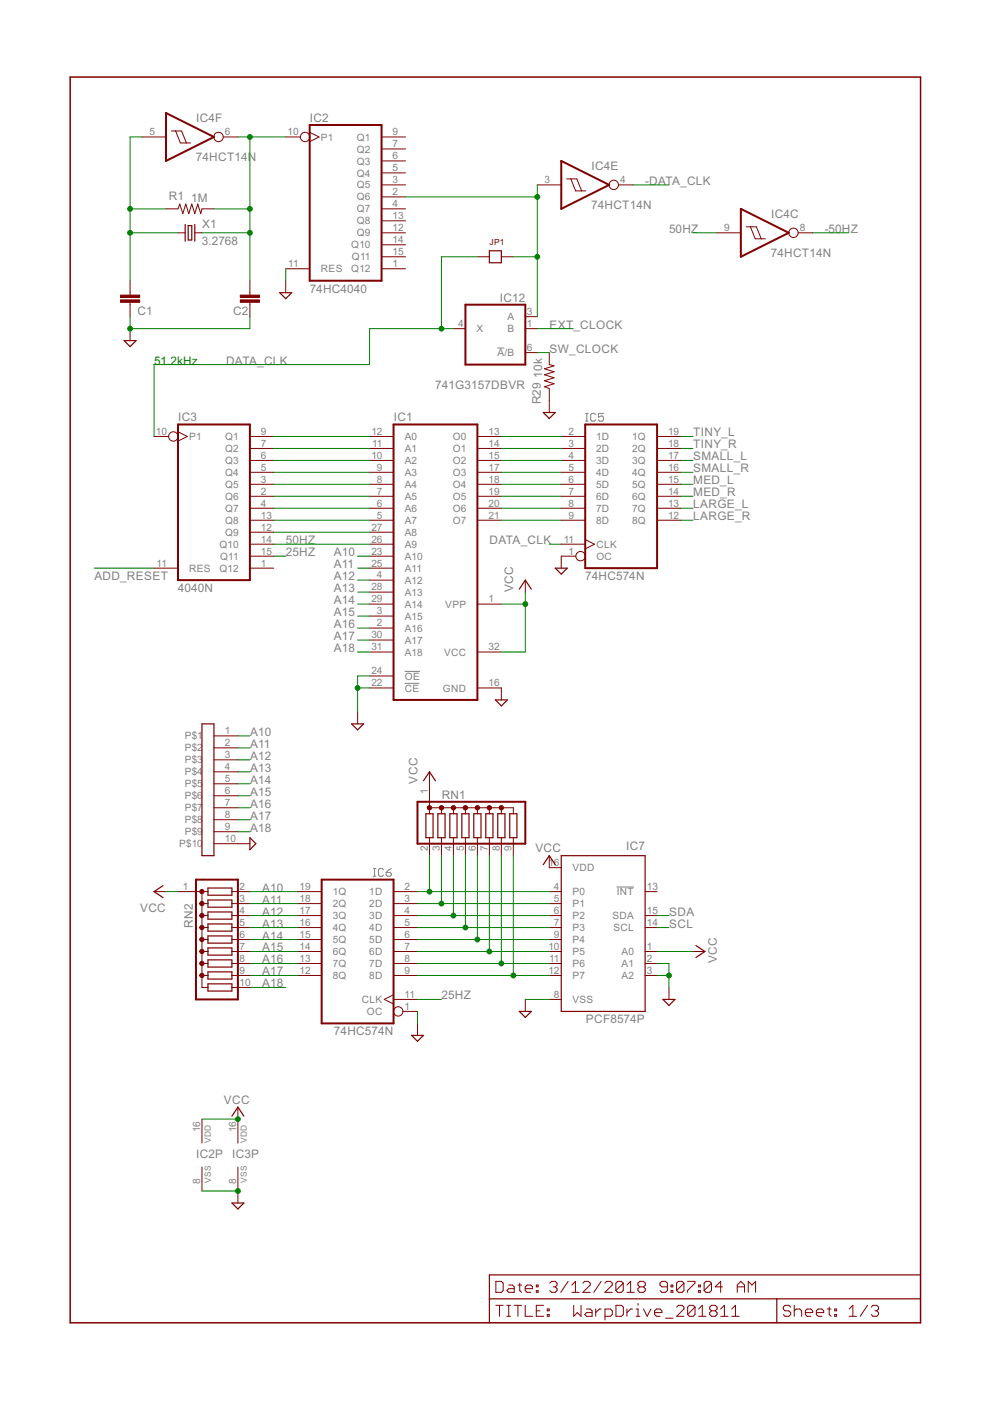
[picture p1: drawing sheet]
<svg xmlns="http://www.w3.org/2000/svg" width="210mm" height="297mm" viewBox="0 0 210 297" stroke-linecap="round" stroke-linejoin="round" font-family="sans-serif">
<g fill="none" stroke="#808080" stroke-width=".21">
<path d="M105.4 73.8h1.5M124.1 89.3h.6M124.1 87.7h.6M124.4 87.7v1.6M126.3 87.9l-.3-.2h-.5l-.3 .2v1.1l.3 .3h.5l.3-.3M128 87.7h-1.1v.8l.5-.3h.3l.3 .3v.5l-.3 .3h-.6l-.2-.3M85.8 142.3h3.2M85.8 144.9h3.1M79.2 185.8h.5M79.2 184.1h.5M79.4 184.1v1.7M81.3 184.4l-.2-.3h-.6l-.3 .3v1.1l.3 .3h.6l.2-.3"/>
<path d="M81.9 185h.8l.3 .3v.2l-.3 .3h-.6l-.2-.3zM83 184.1l-.6 .3-.5 .6M130.7 188.1h3.7"/>
</g>
<path d="M35.2 24l10.2 5-10.2 5.1zM65.7 26.5h15.2v33h-15.2zM119 34.1l10.2 5.1-10.2 5.1zM157.1 44.3l10.1 5.1-10.1 5zM98.7 64.6h12.7v12.7h-12.7zM37.7 90h15.3v33h-15.3zM83.4 90h17.8v58.4h-17.8zM124.1 90h15.2v30.5h-15.2zM88.5 170h22.9v8.9h-22.9zM41.6 186.5h8.8v25.4h-8.8zM68.2 186.5h15.2v30.5h-15.2z" fill="none" stroke="#800000" stroke-width=".42"/>
<g fill="none" stroke="#800000" stroke-width=".21">
<path d="M30.1 29h5.1M36.3 27.8h2.2l1 2.5M37.2 27.8l1 2.5h2.2M47.3 29h3.1M60.6 29h3.1M65.7 28l1.9 1-1.9 1M80.9 39.2h5.1M80.9 36.7h5.1M80.9 34.1h5.1M80.9 31.6h5.1M80.9 29h5.1M113.9 39.2h5.1"/>
<path d="M120.1 37.9h2.2l1 2.6M121 37.9l1 2.6h2.2M131.1 39.2h3.1M27.6 59.5v3.1M35.2 44.3h2.5l.4-1 .7 2 .6-2 .6 2 .7-2 .6 2 .6-2 .7 2 .2-1h2.6M37.7 49.4h1.6M41.3 49.4h1.5M53 59.5v3.1M60.6 57h5.1M60.6 59.5v2.6M80.9 57h5.1M80.9 41.7h5.1"/>
<path d="M80.9 44.3h5.1M80.9 49.4h5.1M80.9 46.8h5.1M80.9 51.9h5.1M80.9 54.4h5.1M101.2 54.4h2.6M106.3 54.4h2.5M152 49.4h5.1M158.2 48.1h2.2l1 2.5M159.1 48.1l1 2.5h2.2M169.2 49.4h3.1M27.6 64.1v3"/>
<path d="M27.6 69.7v2.5M53 64.1v3M96.1 69.7h2.6M111.4 74.8h2.5M111.4 67.1h2.5M111.4 69.7h2.5M116.5 74.8v2.5l1 .3-2.1 .6 2.1 .6-2.1 .7 2.1 .6-2.1 .6 2.1 .7-2.1 .6 1.1 .4v5.1M32.7 92.5h3.1M37.7 91.5l2 1-2 1M53 97.6h5M53 95.1h5M53 92.5h5"/>
<path d="M78.4 97.6h5M78.4 95.1h5M78.4 92.5h5M101.2 97.6h5.1M101.2 95.1h5.1M101.2 92.5h5.1M119 97.6h5.1M119 95.1h5.1M119 92.5h5.1M139.3 97.6h5.1M139.3 95.1h5.1M139.3 92.5h5.1"/>
<path d="M53 105.2h5M53 102.7h5M53 107.8h5M53 100.1h5M53 112.8h5M53 110.3h5M53 115.4h5M53 117.9h5M78.4 105.2h5M78.4 102.7h5M78.4 107.8h5M78.4 100.1h5"/>
<path d="M78.4 112.8h5M78.4 110.3h5M78.4 115.4h5M78.4 117.9h5M101.2 105.2h5.1M101.2 102.7h5.1M101.2 107.8h5.1M101.2 100.1h5.1M101.2 110.3h5.1M119 105.2h5.1M119 102.7h5.1M119 107.8h5.1"/>
<path d="M119 100.1h5.1M119 110.3h5.1M119 115.4h5.1M122.1 117.9h-3.1v2.6M124.1 114.4l1.9 1-1.9 1M139.3 105.2h5.1M139.3 102.7h5.1M139.3 107.8h5.1M139.3 100.1h5.1M139.3 110.3h5.1M32.7 120.5h5M53 120.5h5"/>
<path d="M78.4 120.5h5M78.4 123h5M78.4 125.5h5M78.4 128.1h5M78.4 130.6h5M78.4 133.2h5M78.4 135.7h5M78.4 138.2h5M101.2 128.1h5.1M101.2 138.2h5.1M111.4 123v2.5M45.4 156h5"/>
<path d="M45.4 158.6h5M75.8 150.9v2.6M78.4 143.3h5M78.4 145.9h5M101.2 145.9h5.1v2.5M45.4 171.3h5M45.4 161.1h5M45.4 163.6h5M45.4 166.2h5M45.4 168.7h5M45.4 173.8h5M45.4 176.3h5"/>
<path d="M45.4 178.9h7.6M91.1 163.6v8.9M91.1 177.6v3.8M91.1 171.3h17.7v1.2M93.6 171.3v1.2M93.6 177.6v3.8M96.1 171.3v1.2M96.1 177.6v3.8M98.7 171.3v1.2M98.7 177.6v3.8M101.2 171.3v1.2M101.2 177.6v3.8"/>
<path d="M103.8 171.3v1.2M103.8 177.6v3.8M106.3 171.3v1.2M106.3 177.6v3.8M108.8 177.6v3.8M32.7 189h2.5M37.7 189h6.4M42.8 191.6h1.3M42.8 194.1h1.3M42.8 196.7h1.3M42.8 199.2h1.3M42.8 189v20.4h1.3"/>
<path d="M49.2 189h3.8M49.2 191.6h3.8M49.2 194.1h3.8M49.2 196.7h3.8M49.2 199.2h3.8M63.1 189h5.1M63.1 191.6h5.1M63.1 194.1h5.1M63.1 196.7h5.1M63.1 199.2h5.1M83.4 189h5.1M83.4 191.6h5.1"/>
<path d="M83.4 194.1h5.1M83.4 196.7h5.1M83.4 199.2h5.1M116.5 181.4v2.6h2.5M116.5 189h2.5M116.5 191.6h2.5M116.5 194.1h2.5M116.5 196.7h2.5M116.5 199.2h2.5M136.8 189h2.5M136.8 194.1h2.5M136.8 196.7h2.5"/>
<path d="M42.8 201.7h1.3M42.8 204.3h1.3M42.8 206.8h1.3M49.2 201.7h3.8M49.2 204.3h3.8M49.2 206.8h3.8M49.2 209.4h3.8M63.1 201.7h5.1M63.1 204.3h5.1M63.1 206.8h5.1M83.4 201.7h5.1M83.4 204.3h5.1"/>
<path d="M83.4 206.8h5.1M83.4 210.9l-1.9 1 1.9 1M83.4 211.9h5.1M85.4 214.4h3.1M88.5 217v2.5M111.4 211.9v2.5M116.5 201.7h2.5M116.5 204.3h2.5M116.5 206.8h2.5M116.5 211.9h2.5M136.8 201.7h2.5M136.8 204.3h2.5"/>
<path d="M136.8 206.8h2.5M141.8 209.4v2.5M146.9 201.7h2.6M42.8 237.3v5.1M50.4 234.7v7.7M42.8 247.4v5.1M50.4 247.4v7.7M105.1 271.7h1.2l.4 .4v1.5l-.4 .4h-1.2zM105.1 276.8h1.6M105.9 276.8v2.3M107.5 276.8h.7M107.5 279.1h.7"/>
<path d="M107.9 272.5h.7l.4 .3v1.2h-1.1l-.4-.4 .4-.4h1.1M107.9 276.8v2.3M109 276.8h1.6M109.8 272.5h.8M109.8 276.8v2.3M110.2 272.1v1.5l.4 .4M111.4 273.2h1.5v-.4l-.4-.3h-.7l-.4 .3v.8l.4 .4h.7M111.4 276.8v2.3h1.5M113.7 273.6h.4v.4h-.4zM113.7 272.5h.4v.3h-.4zM113.7 277.9h.8M115.3 276.8h-1.6v2.3h1.6"/>
<path d="M116 277.5h.4v.4h-.4zM116 278.7h.4v.4h-.4zM116.6 272.1l.3-.4h.8l.4 .4v.4l-.4 .3M117.3 272.8h.4M117.7 272.8l.4 .4v.4l-.4 .4h-.8l-.3-.4M120.5 271.7l-1.6 2.3M121.2 274h1.6M121.2 272.5l.8-.8v2.3M121.6 276.8v2.3l.8-.8 .8 .8v-2.3M123.6 272.1l.4-.4h.7l.4 .4v.4l-1.5 1.5h1.5M124.4 277.5h.7l.4 .4v1.2h-1.1l-.4-.4 .4-.4h1.1M126.3 277.5v1.6"/>
<path d="M127.5 271.7l-1.6 2.3M127.5 277.5h-.4l-.8 .8M128.2 272.1l.4-.4h.8l.4 .4v.4l-1.6 1.5h1.6M128.3 279.1h1.1l.4-.4v-.8l-.4-.4h-1.1v2.4M130.6 276.8h1.2l.4 .3v1.6l-.4 .4h-1.2zM132.1 272.1v1.5l-.3 .4h-.8l-.4-.4M132.1 272.1l-.3-.4h-.8l-.4 .4v1.5M132.1 272.1l-1.5 1.5M132.9 274h1.6M132.9 272.5l.8-.8v2.3M132.9 277.5v1.6M134.1 277.5h-.4l-.8 .8"/>
<path d="M134.9 277.5h.4v1.6M134.9 279.1h.8M135.3 276.4v.4M135.7 272.8l-.4 .4v.4l.4 .4h.7l.4-.4v-.4l-.4-.4M135.7 272.8l-.4-.3v-.4l.4-.4h.7l.4 .4v.4l-.4 .3M135.7 272.8h.7M136.4 277.5l.8 1.6 .8-1.6M138.8 278.3h1.5v-.4l-.3-.4h-.8l-.4 .4v.8l.4 .4h.8M141.1 279.5h1.6M141.5 272.8h-1.2l-.4-.3v-.4l.4-.4h.8l.4 .4v1.5l-.4 .4h-.8l-.4-.4M142.3 273.6h.4v.4h-.4zM142.3 272.5h.4v.3h-.4z"/>
<path d="M143.5 277.1l.3-.3h.8l.4 .3v.4l-1.5 1.6h1.5M145 272.1v1.5l-.4 .4h-.8l-.4-.4M145 272.1l-.4-.4h-.8l-.4 .4v1.5M145 272.1l-1.6 1.5M145.8 271.7h1.5v.4l-1.5 1.5v.4M147.4 277.1v1.6l-.4 .4h-.8l-.4-.4M147.4 277.1l-.4-.3h-.8l-.4 .3v1.6M147.4 277.1l-1.6 1.6M148.1 273.6h.4v.4h-.4zM148.1 272.5h.4v.3h-.4zM148.1 279.1h1.6M148.1 277.5l.8-.7v2.3"/>
<path d="M150.9 272.1v1.5l-.4 .4h-.8l-.4-.4M150.9 272.1l-.4-.4h-.8l-.4 .4v1.5M150.9 272.1l-1.6 1.5M150.9 277.9l-.4-.4v-.4l.4-.3h.7l.4 .3v.4l-.4 .4M150.9 277.9h.7M150.9 277.9l-.4 .4v.4l.4 .4h.7l.4-.4v-.4l-.4-.4M152.8 279.1h1.6M152.8 277.5l.8-.7v2.3M153.2 272.8h-1.6l1.2-1.1v2.3M155.2 279.1h1.5M155.2 277.5l.7-.7v2.3M156.3 272.8h1.6"/>
<path d="M156.3 274v-1.5l.8-.8 .8 .8v1.5M158.6 274v-2.3l.8 .8 .8-.8v2.3M167.6 277.1l-.4-.3h-.7l-.4 .3v.4l.4 .4h.7l.4 .4v.4l-.4 .4h-.7l-.4-.4M168.4 276.8v2.3M168.4 277.9l.4-.4h.8l.4 .4v1.2M170.8 278.3h1.5v-.4l-.4-.4h-.8l-.3 .4v.8l.3 .4h.8M173.1 278.3h1.5v-.4l-.3-.4h-.8l-.4 .4v.8l.4 .4h.8M175.4 277.5h.8M175.8 277.1v1.6l.4 .4M177 277.5h.4v.4h-.4zM177 278.7h.4v.4h-.4zM180 279.1h1.6"/>
<path d="M180 277.5l.8-.7v2.3M183.9 276.8l-1.5 2.3M184.7 277.1l.4-.3h.8l.4 .3v.4l-.4 .4M185.5 277.9h.4M185.9 277.9l.4 .4v.4l-.4 .4h-.8l-.4-.4"/>
<circle cx="46.3" cy="29" r=".99"/>
<circle cx="64.7" cy="29" r=".99"/>
<circle cx="130.1" cy="39.2" r=".99"/>
<circle cx="168.2" cy="49.4" r=".99"/>
<circle cx="36.7" cy="92.5" r=".99"/>
<circle cx="123.1" cy="117.9" r=".99"/>
<circle cx="84.4" cy="214.4" r=".99"/>
</g>
<g fill="#800000" stroke="#800000" stroke-width=".21">
<path d="M25.5 63.6h4.1v.5h-4.1z"/>
<path d="M25.5 62.6h4.1v.5h-4.1z"/>
<path d="M50.9 63.6h4.1v.5h-4.1z"/>
<path d="M50.9 62.6h4.1v.5h-4.1z"/>
</g>
<g fill="none" stroke="#800000" stroke-width=".25">
<path d="M39.3 47.6v3.5M39.9 47.8h.8v3.1h-.8zM41.3 47.6v3.5M103.8 53.2h2.5v2.5h-2.5zM26.3 72.2h2.6l-1.3 1.3zM59.3 62.1h2.5l-1.2 1.2zM115.2 87.5h2.5l-1.2 1.2zM110.1 124.9l1.3-1.9 1.2 1.9M117.7 120.5h2.6l-1.3 1.2zM42.8 153.5h2.6v27.9h-2.6zM74.5 153.5h2.6l-1.3 1.2zM105 148.4h2.6l-1.3 1.3z"/>
<path d="M53 177.6l1.3 1.3-1.3 1.2zM89.8 165.5l1.3-1.9 1.2 1.9M90.3 172.5h1.5v5.1h-1.5zM92.8 172.5h1.6v5.1h-1.6zM95.4 172.5h1.5v5.1h-1.5zM97.9 172.5h1.5v5.1h-1.5zM100.5 172.5h1.5v5.1h-1.5zM103 172.5h1.5v5.1h-1.5zM105.5 172.5h1.6v5.1h-1.6zM108.1 172.5h1.5v5.1h-1.5zM34.6 187.8l-1.9 1.2 1.9 1.3M44.1 188.3h5.1v1.5h-5.1z"/>
<path d="M44.1 190.8h5.1v1.5h-5.1zM44.1 193.4h5.1v1.5h-5.1zM44.1 195.9h5.1v1.5h-5.1zM44.1 198.4h5.1v1.6h-5.1zM115.2 183.3l1.3-1.9 1.2 1.9M119 181.4h17.8v33h-17.8zM44.1 201h5.1v1.5h-5.1zM44.1 203.5h5.1v1.5h-5.1zM44.1 206.1h5.1v1.5h-5.1zM44.1 208.6h5.1v1.5h-5.1zM87.2 219.5h2.6l-1.3 1.3zM110.1 214.4h2.5l-1.2 1.3z"/>
<path d="M140.6 211.9h2.5l-1.3 1.3zM147.6 200.5l1.9 1.2-1.9 1.3M49.2 236.6l1.2-1.9 1.3 1.9M49.2 255.1h2.5l-1.3 1.2zM103.8 275.4h91.4M164.7 275.4v5.1M195.2 270.3h-91.4v10.2"/>
</g>
<path d="M14.9 16.3h180.3v264.2h-180.3z" fill="none" stroke="#800000" stroke-width=".32"/>
<g fill="#800000" stroke="#800000" stroke-width=".21">
<path d="M105.9 171a.46 .46 0 0 1 .7 0 .46 .46 0 0 1-.2 .7 .46 .46 0 0 1-.6-.4h.5h-.5z" fill-rule="evenodd"/>
<path d="M103.4 171a.47 .47 0 0 1 .7 0 .47 .47 0 0 1-.2 .7 .47 .47 0 0 1-.6-.4h.5h-.5z" fill-rule="evenodd"/>
<path d="M100.8 171a.47 .47 0 0 1 .8 0 .47 .47 0 0 1-.2 .7 .47 .47 0 0 1-.6-.4h.5h-.5z" fill-rule="evenodd"/>
<path d="M98.3 171a.47 .47 0 0 1 .7 0 .47 .47 0 0 1-.2 .7 .47 .47 0 0 1-.6-.4h.5h-.5z" fill-rule="evenodd"/>
<path d="M95.7 171a.47 .47 0 0 1 .8 0 .47 .47 0 0 1-.2 .7 .47 .47 0 0 1-.6-.4h.5h-.5z" fill-rule="evenodd"/>
<path d="M93.2 171a.47 .47 0 0 1 .8 0 .47 .47 0 0 1-.2 .7 .47 .47 0 0 1-.7-.4h.5h-.5z" fill-rule="evenodd"/>
<path d="M90.7 171a.47 .47 0 0 1 .7 0 .47 .47 0 0 1-.2 .7 .47 .47 0 0 1-.6-.4h.5h-.5z" fill-rule="evenodd"/>
<path d="M42.4 206.6a.46 .46 0 0 1 .8-.1 .46 .46 0 0 1-.2 .7 .46 .46 0 0 1-.6-.4h.5h-.5z" fill-rule="evenodd"/>
<path d="M42.4 204a.46 .46 0 0 1 .8 0 .46 .46 0 0 1-.2 .7 .46 .46 0 0 1-.6-.4h.5h-.5z" fill-rule="evenodd"/>
<path d="M42.4 201.5a.46 .46 0 0 1 .8-.1 .46 .46 0 0 1-.2 .8 .46 .46 0 0 1-.6-.5l.5 .1-.5-.1z" fill-rule="evenodd"/>
<path d="M42.4 199a.46 .46 0 0 1 .8-.1 .46 .46 0 0 1-.2 .7 .46 .46 0 0 1-.6-.4h.5h-.5z" fill-rule="evenodd"/>
<path d="M42.4 196.4a.46 .46 0 0 1 .8 0 .46 .46 0 0 1-.2 .7 .46 .46 0 0 1-.6-.4h.5h-.5z" fill-rule="evenodd"/>
<path d="M42.4 193.9a.46 .46 0 0 1 .8-.1 .46 .46 0 0 1-.2 .7 .46 .46 0 0 1-.6-.4h.5h-.5z" fill-rule="evenodd"/>
<path d="M42.4 191.3a.46 .46 0 0 1 .8 0 .46 .46 0 0 1-.2 .7 .46 .46 0 0 1-.6-.4h.5h-.5z" fill-rule="evenodd"/>
<path d="M42.4 188.8a.46 .46 0 0 1 .8-.1 .46 .46 0 0 1-.2 .8 .46 .46 0 0 1-.6-.5l.5 .1-.5-.1z" fill-rule="evenodd"/>
</g>
<g fill="none" stroke="#008000" stroke-width=".21">
<path d="M30.1 29h-2.5v30.5M50.4 29h10.2M53 29v30.5M113.9 39.2v27.9M134.2 39.2h7.6M27.6 44.3h7.6M27.6 49.4h10.1M42.8 49.4h10.2M45.4 44.3h7.6M60.6 57v2.5M86 41.7h27.9M101.2 54.4h-7.6v15.3"/>
<path d="M108.8 54.4h5.1M146.9 49.4h5.1M172.3 49.4h7.6M27.6 67.1v2.6h25.4v-2.6M96.1 69.7h-17.7v7.6h-45.7v15.2M113.9 69.7h7.6M113.9 74.8h2.6M58 92.5h20.4M58 95.1h20.4M58 97.6h20.4M106.3 92.5h12.7M106.3 95.1h12.7"/>
<path d="M106.3 97.6h12.7M144.4 92.5h2.5M144.4 95.1h2.5M144.4 97.6h2.5M58 115.4h20.4M58 117.9h2.6M58 100.1h20.4M58 102.7h20.4M58 105.2h20.4M58 107.8h20.4M58 110.3h20.4M58 112.8h20.4"/>
<path d="M75.8 117.9h2.6M106.3 100.1h12.7M106.3 102.7h12.7M106.3 105.2h12.7M106.3 107.8h12.7M106.3 110.3h12.7M116.5 115.4h2.5M144.4 100.1h2.5M144.4 102.7h2.5M144.4 105.2h2.5M144.4 107.8h2.5M144.4 110.3h2.5"/>
<path d="M20 120.5h12.7M75.8 120.5h2.6M75.8 138.2h2.6M75.8 128.1h2.6M75.8 123h2.6M75.8 125.5h2.6M75.8 130.6h2.6M75.8 133.2h2.6M75.8 135.7h2.6M106.3 128.1h5.1M111.4 125.5v12.7h-5.1M50.4 156h2.6"/>
<path d="M50.4 158.6h2.6M75.8 145.9h2.6M78.4 143.3h-2.6v7.6M50.4 161.1h2.6M50.4 163.6h2.6M50.4 166.2h2.6M50.4 168.7h2.6M50.4 171.3h2.6M50.4 173.8h2.6M50.4 176.3h2.6M35.2 189h2.5M53 189h10.1"/>
<path d="M53 191.6h10.1M53 194.1h10.1M53 196.7h10.1M53 199.2h10.1M88.5 189h28M88.5 191.6h28M88.5 194.1h28M88.5 196.7h28M88.5 199.2h28M91.1 181.4v7.6M93.6 181.4v10.2M96.1 181.4v12.7"/>
<path d="M98.7 181.4v15.3M101.2 181.4v17.8M103.8 181.4v20.3M106.3 181.4v22.9M108.8 181.4v25.4M139.3 194.1h2.5M139.3 196.7h2.5M53 206.8h10.1M53 204.3h10.1M53 201.7h10.1M53 209.4h7.6M88.5 214.4v2.6"/>
<path d="M88.5 211.9h5.1M88.5 206.8h28M88.5 204.3h28M88.5 201.7h28M111.4 211.9h5.1M139.3 206.8h2.5M139.3 204.3h2.5v5.1M139.3 201.7h7.6M42.8 237.3h7.6M42.8 252.5h7.6"/>
</g>
<g fill="#008000" stroke="#008000" stroke-width=".21">
<circle cx="27.6" cy="44.3" r=".51"/>
<circle cx="27.6" cy="49.4" r=".51"/>
<circle cx="53" cy="29" r=".51"/>
<circle cx="53" cy="44.3" r=".51"/>
<circle cx="53" cy="49.4" r=".51"/>
<circle cx="27.6" cy="69.7" r=".51"/>
<circle cx="75.8" cy="145.9" r=".51"/>
<circle cx="141.8" cy="206.8" r=".51"/>
<circle cx="50.4" cy="252.5" r=".51"/>
<circle cx="93.6" cy="69.7" r=".51"/>
<circle cx="111.4" cy="128.1" r=".51"/>
<circle cx="50.4" cy="237.3" r=".51"/>
<circle cx="91.1" cy="189" r=".51"/>
<circle cx="93.6" cy="191.6" r=".51"/>
<circle cx="96.1" cy="194.1" r=".51"/>
<circle cx="98.7" cy="196.7" r=".51"/>
<circle cx="101.2" cy="199.2" r=".51"/>
<circle cx="103.8" cy="201.7" r=".51"/>
<circle cx="106.3" cy="204.3" r=".51"/>
<circle cx="108.8" cy="206.8" r=".51"/>
<circle cx="113.9" cy="41.7" r=".51"/>
<circle cx="113.9" cy="54.4" r=".51"/>
</g>
<g font-size="2.8" fill="#808080">
<text x="41.6" y="25.9">IC4F</text>
<text x="65.7" y="25.9">IC2</text>
<text x="41.5" y="34.1">74HCT14N</text>
<text x="125.4" y="36">IC4E</text>
<text x="136.8" y="39.2">-DATA_CLK</text>
<text x="35.8" y="42.5">R1</text>
<text x="40.5" y="42.8">1M</text>
<text x="125.3" y="44.3">74HCT14N</text>
<text x="163.5" y="46.2">IC4C</text>
<text x="42.8" y="51.9">3.2768</text>
<text x="42.9" y="48.3">X1</text>
<text x="141.8" y="49.4">50HZ</text>
<text x="174.9" y="49.4">-50HZ</text>
<text x="163.4" y="54.4">74HCT14N</text>
<text x="65.7" y="62.1">74HC4040</text>
<text x="106" y="64">IC12</text>
<text x="29.1" y="66.8">C1</text>
<text x="49.5" y="66.8">C2</text>
<text x="116.5" y="69.7">EXT_CLOCK</text>
<text x="47.9" y="77.3">DATA_CLK</text>
<text x="116.5" y="74.8">SW_CLOCK</text>
<text x="92.3" y="82.4">741G3157DBVR</text>
<text x="114.9" y="80.1" transform="rotate(-90 114.9 80.1)">10k</text>
<text x="37.8" y="89.4">IC3</text>
<text x="83.5" y="89.4">IC1</text>
<text x="114.7" y="85.7" transform="rotate(-90 114.7 85.7)">R29</text>
<text x="147" y="92.5">TINY_L</text>
<text x="147" y="95.1">TINY_R</text>
<text x="147" y="97.6">SMALL_L</text>
<text x="147" y="100.1">SMALL_R</text>
<text x="147" y="102.7">MED_L</text>
<text x="147" y="105.2">MED_R</text>
<text x="147" y="107.8">LARGE_L</text>
<text x="147" y="110.3">LARGE_R</text>
<text x="60.6" y="117.9">25HZ</text>
<text x="60.6" y="115.4">50HZ</text>
<text x="70.8" y="117.9">A10</text>
<text x="103.8" y="115.4">DATA_CLK</text>
<text x="20" y="123">ADD_RESET</text>
<text x="37.7" y="125.5">4040N</text>
<text x="70.8" y="120.5">A11</text>
<text x="70.8" y="123">A12</text>
<text x="70.8" y="125.5">A13</text>
<text x="108.8" y="125.5" transform="rotate(-90 108.8 125.5)">VCC</text>
<text x="124.1" y="123">74HC574N</text>
<text x="70.8" y="128.1">A14</text>
<text x="70.8" y="130.6">A15</text>
<text x="70.8" y="133.2">A16</text>
<text x="70.8" y="135.7">A17</text>
<text x="70.8" y="138.2">A18</text>
<text x="53" y="156">A10</text>
<text x="53" y="158.6">A11</text>
<text x="53" y="161.1">A12</text>
<text x="53" y="163.6">A13</text>
<text x="53" y="166.2">A14</text>
<text x="88.5" y="166.1" transform="rotate(-90 88.5 166.1)">VCC</text>
<text x="53" y="168.7">A15</text>
<text x="53" y="171.3">A16</text>
<text x="53" y="173.8">A17</text>
<text x="93.6" y="169.4">RN1</text>
<text x="53" y="176.3">A18</text>
<text x="113.5" y="180.7">VCC</text>
<text x="132.7" y="180.1">IC7</text>
<text x="55.6" y="189">A10</text>
<text x="55.6" y="191.6">A11</text>
<text x="29.7" y="193.4">VCC</text>
<text x="40.9" y="196.7" transform="rotate(-90 40.9 196.7)">RN2</text>
<text x="55.6" y="194.1">A12</text>
<text x="55.6" y="196.7">A13</text>
<text x="141.9" y="196.7">SCL</text>
<text x="141.9" y="194.1">SDA</text>
<text x="55.6" y="199.2">A14</text>
<text x="55.6" y="201.7">A15</text>
<text x="55.6" y="204.3">A16</text>
<text x="55.6" y="206.8">A17</text>
<text x="55.6" y="209.4">A18</text>
<text x="152" y="204.2" transform="rotate(-90 152 204.2)">VCC</text>
<text x="93.6" y="211.9">25HZ</text>
<text x="70.8" y="219.5">74HC574N</text>
<text x="124.2" y="217">PCF8574P</text>
<text x="47.5" y="234">VCC</text>
<text x="41.6" y="245.5">IC2P IC3P</text>
</g>
<text font-size="2.8" fill="#008000" x="32.7" y="77.3">51.2kHz</text>
<g font-size="2.4" fill="#808080">
<text x="31.7" y="28.7">5</text>
<text x="47.7" y="28.7">6</text>
<text x="61" y="28.7">10</text>
<text x="68" y="29.8">P1</text>
<text x="75.7" y="29.8">Q1</text>
<text x="83.2" y="28.7">9</text>
<text x="75.7" y="34.9">Q3</text>
<text x="75.7" y="32.3">Q2</text>
<text x="83.2" y="33.8">6</text>
<text x="83.2" y="31.2">7</text>
<text x="75.7" y="40">Q5</text>
<text x="75.7" y="37.4">Q4</text>
<text x="83.2" y="41.4">2</text>
<text x="83.2" y="38.8">3</text>
<text x="83.2" y="36.3">5</text>
<text x="115.5" y="38.8">3</text>
<text x="131.5" y="38.8">4</text>
<text x="75.7" y="42.5">Q6</text>
<text x="75.7" y="45">Q7</text>
<text x="75.7" y="47.6">Q8</text>
<text x="83.2" y="43.9">4</text>
<text x="83.2" y="46.5">13</text>
<text x="74.5" y="52.7">Q10</text>
<text x="75.7" y="50.1">Q9</text>
<text x="83.2" y="49">12</text>
<text x="83.2" y="51.5">14</text>
<text x="153.6" y="49">9</text>
<text x="169.6" y="49">8</text>
<text x="61.1" y="56.6">11</text>
<text x="68" y="57.7">RES</text>
<text x="74.5" y="57.7">Q12</text>
<text x="74.6" y="55.2">Q11</text>
<text x="83.2" y="56.6">1</text>
<text x="83.2" y="54.1">15</text>
<text x="97.1" y="69.3">4</text>
<text x="101.1" y="70.4">X</text>
<text x="107.6" y="67.9">A</text>
<text x="107.6" y="70.4">B</text>
<text x="111.7" y="66.8">3</text>
<text x="111.7" y="69.3">1</text>
<text x="105.5" y="75.5">A/B</text>
<text x="111.7" y="74.4">6</text>
<text x="33" y="92.2">10</text>
<text x="40.1" y="93.3">P1</text>
<text x="47.7" y="95.8">Q2</text>
<text x="47.7" y="93.3">Q1</text>
<text x="55.3" y="94.7">7</text>
<text x="55.3" y="92.2">9</text>
<text x="78.7" y="92.2">12</text>
<text x="78.9" y="94.7">11</text>
<text x="85.8" y="93.3">A0</text>
<text x="85.8" y="95.8">A1</text>
<text x="96" y="93.3">O0</text>
<text x="96" y="95.8">O1</text>
<text x="103.6" y="92.2">13</text>
<text x="103.6" y="94.7">14</text>
<text x="120.6" y="92.2">2</text>
<text x="120.6" y="94.7">3</text>
<text x="126.4" y="93.3">1D</text>
<text x="126.4" y="95.8">2D</text>
<text x="134" y="95.8">2Q</text>
<text x="134" y="93.3">1Q</text>
<text x="141.6" y="94.7">18</text>
<text x="141.6" y="92.2">19</text>
<text x="47.7" y="100.9">Q4</text>
<text x="47.7" y="98.4">Q3</text>
<text x="55.3" y="99.8">5</text>
<text x="55.3" y="97.3">6</text>
<text x="78.7" y="97.3">10</text>
<text x="79.9" y="99.8">9</text>
<text x="85.8" y="98.4">A2</text>
<text x="85.8" y="100.9">A3</text>
<text x="96" y="98.4">O2</text>
<text x="96" y="100.9">O3</text>
<text x="103.6" y="97.3">15</text>
<text x="103.6" y="99.8">17</text>
<text x="120.6" y="97.3">4</text>
<text x="120.6" y="99.8">5</text>
<text x="126.4" y="98.4">3D</text>
<text x="126.4" y="100.9">4D</text>
<text x="134" y="100.9">4Q</text>
<text x="134" y="98.4">3Q</text>
<text x="141.6" y="99.8">16</text>
<text x="141.6" y="97.3">17</text>
<text x="47.7" y="106">Q6</text>
<text x="47.7" y="103.5">Q5</text>
<text x="55.3" y="104.9">2</text>
<text x="55.3" y="102.3">3</text>
<text x="55.3" y="107.4">4</text>
<text x="79.9" y="102.3">8</text>
<text x="79.9" y="104.9">7</text>
<text x="79.9" y="107.4">6</text>
<text x="85.8" y="103.5">A4</text>
<text x="85.8" y="106">A5</text>
<text x="96" y="103.5">O4</text>
<text x="96" y="106">O5</text>
<text x="103.6" y="102.3">18</text>
<text x="103.6" y="104.9">19</text>
<text x="103.6" y="107.4">20</text>
<text x="120.6" y="102.3">6</text>
<text x="120.6" y="104.9">7</text>
<text x="120.6" y="107.4">8</text>
<text x="126.4" y="103.5">5D</text>
<text x="126.4" y="106">6D</text>
<text x="134" y="106">6Q</text>
<text x="134" y="103.5">5Q</text>
<text x="141.6" y="107.4">13</text>
<text x="141.6" y="104.9">14</text>
<text x="141.6" y="102.3">15</text>
<text x="47.7" y="108.5">Q7</text>
<text x="47.7" y="113.6">Q9</text>
<text x="47.7" y="111.1">Q8</text>
<text x="55.3" y="112.5">12</text>
<text x="55.3" y="110">13</text>
<text x="78.7" y="112.5">27</text>
<text x="79.9" y="110">5</text>
<text x="85.8" y="108.5">A6</text>
<text x="85.8" y="111.1">A7</text>
<text x="85.8" y="113.6">A8</text>
<text x="96" y="108.5">O6</text>
<text x="96" y="111.1">O7</text>
<text x="103.6" y="110">21</text>
<text x="120.6" y="110">9</text>
<text x="126.4" y="108.5">7D</text>
<text x="126.4" y="111.1">8D</text>
<text x="134" y="111.1">8Q</text>
<text x="134" y="108.5">7Q</text>
<text x="141.6" y="110">12</text>
<text x="46.5" y="116.1">Q10</text>
<text x="46.7" y="118.7">Q11</text>
<text x="55.3" y="115">14</text>
<text x="55.3" y="117.6">15</text>
<text x="78.7" y="115">26</text>
<text x="78.7" y="117.6">23</text>
<text x="85.8" y="116.1">A9</text>
<text x="85.8" y="118.7">A10</text>
<text x="119.5" y="115">11</text>
<text x="120.6" y="117.6">1</text>
<text x="126.4" y="118.7">OC</text>
<text x="126.4" y="116.1">CLK</text>
<text x="33.2" y="120.1">11</text>
<text x="40.1" y="121.2">RES</text>
<text x="46.5" y="121.2">Q12</text>
<text x="55.3" y="120.1">1</text>
<text x="78.7" y="120.1">25</text>
<text x="78.7" y="125.2">28</text>
<text x="79.9" y="122.7">4</text>
<text x="85.8" y="121.2">A11</text>
<text x="85.8" y="123.8">A12</text>
<text x="78.7" y="127.7">29</text>
<text x="79.9" y="130.3">3</text>
<text x="85.8" y="126.3">A13</text>
<text x="85.8" y="128.8">A14</text>
<text x="85.8" y="131.4">A15</text>
<text x="94.4" y="128.8">VPP</text>
<text x="103.6" y="127.7">1</text>
<text x="78.7" y="135.3">30</text>
<text x="78.7" y="137.9">31</text>
<text x="79.9" y="132.8">2</text>
<text x="85.8" y="133.9">A16</text>
<text x="85.8" y="136.5">A17</text>
<text x="103.6" y="137.9">32</text>
<text x="78.7" y="143">24</text>
<text x="85.8" y="139">A18</text>
<text x="94.2" y="139">VCC</text>
<text x="78.7" y="145.5">22</text>
<text x="85.8" y="144.1">OE</text>
<text x="85.8" y="146.6">CE</text>
<text x="93.9" y="146.6">GND</text>
<text x="103.6" y="145.5">16</text>
<text x="47.7" y="155.7">1</text>
<text x="39.2" y="156.8">P$1</text>
<text x="39.2" y="159.3">P$2</text>
<text x="39.2" y="161.9">P$3</text>
<text x="47.7" y="158.2">2</text>
<text x="47.7" y="160.7">3</text>
<text x="39.2" y="164.4">P$4</text>
<text x="39.2" y="166.9">P$5</text>
<text x="47.7" y="163.3">4</text>
<text x="47.7" y="165.8">5</text>
<text x="39.2" y="169.5">P$6</text>
<text x="39.2" y="172">P$7</text>
<text x="47.7" y="168.4">6</text>
<text x="47.7" y="170.9">7</text>
<text x="47.7" y="173.4">8</text>
<text x="90.7" y="168.4" transform="rotate(-90 90.7 168.4)">1</text>
<text x="38" y="179.6">P$10</text>
<text x="39.2" y="174.6">P$8</text>
<text x="39.2" y="177.1">P$9</text>
<text x="47.7" y="176">9</text>
<text x="47.7" y="178.5">10</text>
<text x="90.7" y="180.4" transform="rotate(-90 90.7 180.4)">2</text>
<text x="93.2" y="180.4" transform="rotate(-90 93.2 180.4)">3</text>
<text x="95.8" y="180.4" transform="rotate(-90 95.8 180.4)">4</text>
<text x="98.3" y="180.4" transform="rotate(-90 98.3 180.4)">5</text>
<text x="100.9" y="180.4" transform="rotate(-90 100.9 180.4)">6</text>
<text x="103.4" y="180.4" transform="rotate(-90 103.4 180.4)">7</text>
<text x="105.9" y="180.4" transform="rotate(-90 105.9 180.4)">8</text>
<text x="108.5" y="180.4" transform="rotate(-90 108.5 180.4)">9</text>
<text x="116.3" y="183.6">16</text>
<text x="121.4" y="184.7">VDD</text>
<text x="38.7" y="188.7">1</text>
<text x="50.8" y="188.7">2</text>
<text x="50.8" y="191.2">3</text>
<text x="63.5" y="191.2">18</text>
<text x="63.5" y="188.7">19</text>
<text x="70.5" y="189.8">1Q</text>
<text x="78.3" y="189.8">1D</text>
<text x="85.8" y="188.7">2</text>
<text x="85.8" y="191.2">3</text>
<text x="117.5" y="188.7">4</text>
<text x="117.5" y="191.2">5</text>
<text x="121.4" y="189.8">P0</text>
<text x="130.8" y="189.8">INT</text>
<text x="137.1" y="188.7">13</text>
<text x="50.8" y="193.8">4</text>
<text x="50.8" y="196.3">5</text>
<text x="63.5" y="196.3">16</text>
<text x="63.5" y="193.8">17</text>
<text x="70.5" y="197.4">4Q</text>
<text x="70.5" y="194.9">3Q</text>
<text x="70.5" y="192.3">2Q</text>
<text x="78.3" y="192.3">2D</text>
<text x="78.3" y="194.9">3D</text>
<text x="78.3" y="197.4">4D</text>
<text x="85.8" y="193.8">4</text>
<text x="85.8" y="196.3">5</text>
<text x="117.5" y="193.8">6</text>
<text x="117.5" y="196.3">7</text>
<text x="121.4" y="192.3">P1</text>
<text x="121.4" y="194.9">P2</text>
<text x="121.4" y="197.4">P3</text>
<text x="129.8" y="194.9">SDA</text>
<text x="130.1" y="197.4">SCL</text>
<text x="137.1" y="196.3">14</text>
<text x="137.1" y="193.8">15</text>
<text x="50.8" y="198.8">6</text>
<text x="50.8" y="201.4">7</text>
<text x="50.8" y="203.9">8</text>
<text x="63.5" y="203.9">13</text>
<text x="63.5" y="201.4">14</text>
<text x="63.5" y="198.8">15</text>
<text x="70.5" y="202.5">6Q</text>
<text x="70.5" y="200">5Q</text>
<text x="78.3" y="200">5D</text>
<text x="78.3" y="202.5">6D</text>
<text x="85.8" y="198.8">6</text>
<text x="85.8" y="201.4">7</text>
<text x="85.8" y="203.9">8</text>
<text x="116.3" y="201.4">10</text>
<text x="116.4" y="203.9">11</text>
<text x="117.5" y="198.8">9</text>
<text x="121.4" y="200">P4</text>
<text x="121.4" y="202.5">P5</text>
<text x="131.8" y="202.5">A0</text>
<text x="137.1" y="201.4">1</text>
<text x="137.1" y="203.9">2</text>
<text x="50.8" y="206.5">9</text>
<text x="50.8" y="209">10</text>
<text x="63.5" y="206.5">12</text>
<text x="70.5" y="207.6">8Q</text>
<text x="70.5" y="205">7Q</text>
<text x="78.3" y="205">7D</text>
<text x="78.3" y="207.6">8D</text>
<text x="85.8" y="206.5">9</text>
<text x="116.3" y="206.5">12</text>
<text x="121.4" y="205">P6</text>
<text x="121.4" y="207.6">P7</text>
<text x="131.8" y="205">A1</text>
<text x="131.8" y="207.6">A2</text>
<text x="137.1" y="206.5">3</text>
<text x="76.7" y="212.7">CLK</text>
<text x="77.8" y="215.2">OC</text>
<text x="85.8" y="214.1">1</text>
<text x="85.8" y="211.5">11</text>
<text x="117.5" y="211.5">8</text>
<text x="121.4" y="212.7">VSS</text>
<text x="42.5" y="240" transform="rotate(-90 42.5 240)">16</text>
<text x="50.1" y="240" transform="rotate(-90 50.1 240)">16</text>
<text x="42.5" y="251" transform="rotate(-90 42.5 251)">8</text>
<text x="50.1" y="251" transform="rotate(-90 50.1 251)">8</text>
</g>
<text font-size="2" fill="#800000" x="103.8" y="51.9">JP1</text>
<g font-size="2" fill="#808080">
<text x="44.7" y="242.3" transform="rotate(-90 44.7 242.3)">VDD</text>
<text x="52.3" y="242.3" transform="rotate(-90 52.3 242.3)">VDD</text>
<text x="44.7" y="250.7" transform="rotate(-90 44.7 250.7)">VSS</text>
<text x="52.3" y="250.7" transform="rotate(-90 52.3 250.7)">VSS</text>
</g>
</svg>
